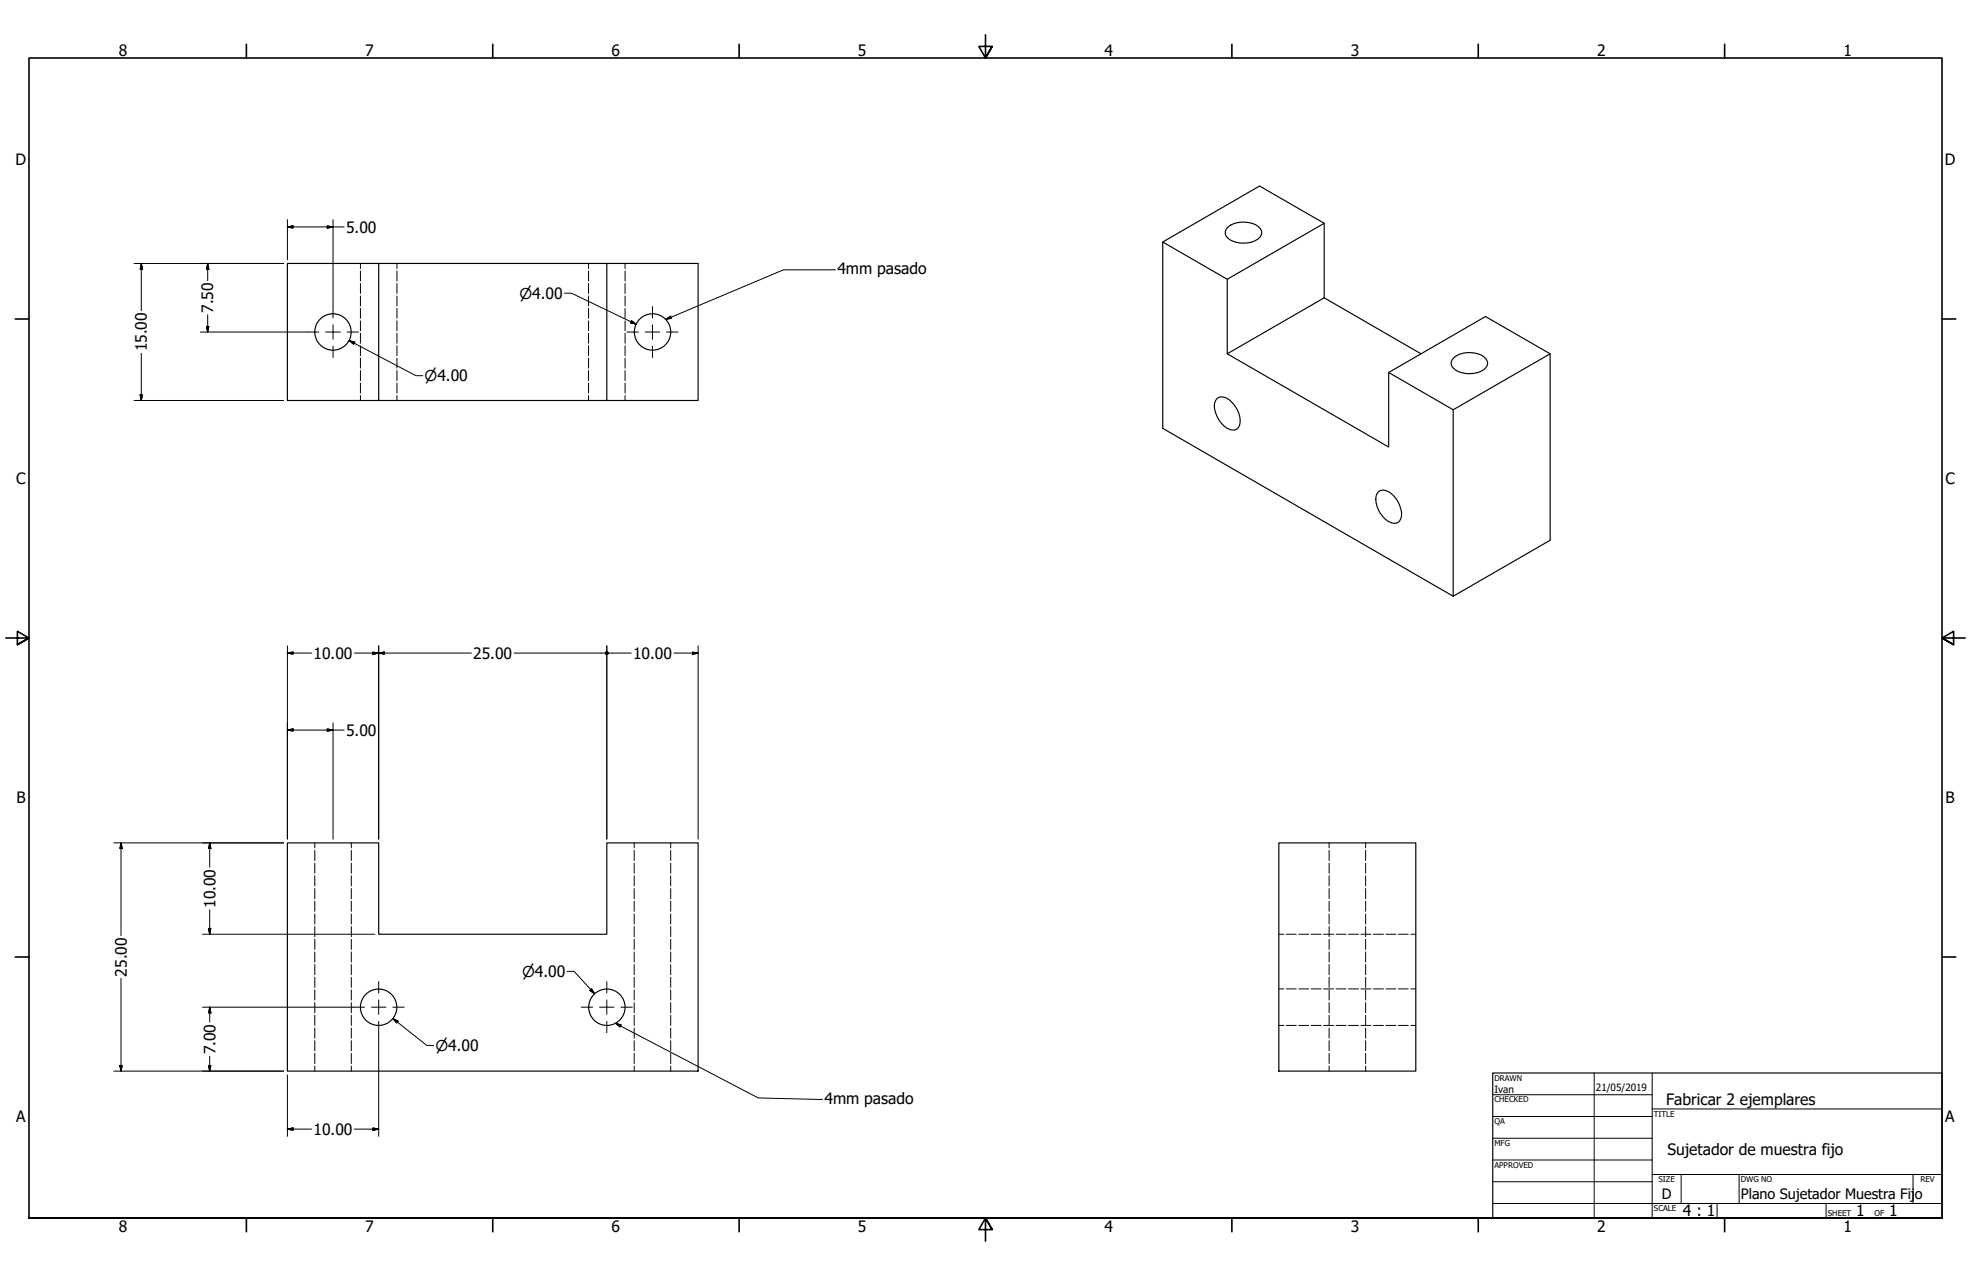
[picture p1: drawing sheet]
<svg xmlns="http://www.w3.org/2000/svg" width="864mm" height="559mm" viewBox="0 0 864 559" stroke-linecap="round" stroke-linejoin="round" font-family="sans-serif">
<!-- layer: Visible (ANSI) -->
<g fill="none" stroke="#000" stroke-width=".51">
<path d="M538.1 99.4a11.4 11.4 0 0 1 14.1 .7 3.6 3.6 0 0 1-2.4 5.4 11.7 11.7 0 0 1-12-1.4 3 3 0 0 1 .3-4.7zM580.2 97.8l-42.5 24.5-28.2-16.3M165.9 115.4v60h-40v-60h180v60h-40M265.9 115.4v60h-100M537.7 122.3v32.6l42.5-24.5M537.7 154.9l70.8 40.9v-32.7l42.4-24.5 28.3 16.3v81.7l-42.5 24.5v-81.6M622.6 154.9l-42.4-24.5v-32.6l-28.3-16.3-42.4 24.5v81.6l127.2 73.5M637.1 156.5a11.7 11.7 0 0 1 13.2-.2 3.2 3.2 0 0 1-.3 5.6 11.8 11.8 0 0 1-13.2-.6 3 3 0 0 1 .3-4.8zM679.2 154.9l-42.5 24.6-28.2-16.4M533.3 174.5a4.9 4.9 0 0 1 6.5 1.7 9.9 9.9 0 0 1 2.8 11.1 4.3 4.3 0 0 1-6.3-.8 12.3 12.3 0 0 1-4.1-10zM603.9 215.3a5 5 0 0 1 6.7 1.7 11.5 11.5 0 0 1 3.2 10.1 3.3 3.3 0 0 1-5.7 1.1 11.3 11.3 0 0 1-4.8-12zM125.9 369.1h40v40h100v-40h40v100h-180z"/>
<path d="M560.3 369.1h60v100h-60z"/>
<circle cx="145.9" cy="145.4" r="8"/>
<circle cx="285.9" cy="145.4" r="8"/>
<circle cx="165.9" cy="441.1" r="8"/>
<circle cx="265.9" cy="441.1" r="8"/>
</g>
<!-- layer: Hidden (ANSI) -->
<g fill="none" stroke="#000" stroke-width=".44">
<path d="M157.9 115.4v2.2M157.9 118.7v4.4M173.9 115.4v2.2M173.9 118.7v4.4M257.9 115.4v2.2M257.9 118.7v4.4M273.9 115.4v2.2M273.9 118.7v4.4M157.9 124.1v4.4M157.9 129.6v4.4M157.9 135.1v4.3M173.9 124.1v4.4"/>
<path d="M173.9 129.6v4.4M173.9 135.1v4.3M257.9 124.1v4.4M257.9 129.6v4.4M257.9 135.1v4.3M273.9 124.1v4.4M273.9 129.6v4.4M273.9 135.1v4.3M157.9 140.5v4.3M157.9 145.9v4.4M157.9 151.4v4.4M157.9 156.8v4.4"/>
<path d="M173.9 140.5v4.3M173.9 145.9v4.4M173.9 151.4v4.4M173.9 156.8v4.4M257.9 140.5v4.3M257.9 145.9v4.4M257.9 151.4v4.4M257.9 156.8v4.4M273.9 140.5v4.3M273.9 145.9v4.4M273.9 151.4v4.4M273.9 156.8v4.4"/>
<path d="M157.9 162.3v4.4M157.9 167.8v4.3M157.9 173.2v2.2M173.9 162.3v4.4M173.9 167.8v4.3M173.9 173.2v2.2M257.9 162.3v4.4M257.9 167.8v4.3M257.9 173.2v2.2M273.9 162.3v4.4M273.9 167.8v4.3M273.9 173.2v2.2"/>
<path d="M137.9 369.1v2.2M137.9 372.4v4.5M137.9 378v4.5M153.9 369.1v2.2M153.9 372.4v4.5M153.9 378v4.5M277.9 369.1v2.2M277.9 372.4v4.5M277.9 378v4.5M293.9 369.1v2.2M293.9 372.4v4.5M293.9 378v4.5"/>
<path d="M582.4 369.1v2.2M582.4 372.4v4.5M582.4 378v4.5M598.4 369.1v2.2M598.4 372.4v4.5M598.4 378v4.5M137.9 383.5v4.5M137.9 389.1v4.5M137.9 394.7v4.4M153.9 383.5v4.5M153.9 389.1v4.5M153.9 394.7v4.4"/>
<path d="M277.9 383.5v4.5M277.9 389.1v4.5M277.9 394.7v4.4M293.9 383.5v4.5M293.9 389.1v4.5M293.9 394.7v4.4M582.4 383.5v4.5M582.4 389.1v4.5M582.4 394.7v4.4M598.4 383.5v4.5M598.4 389.1v4.5M598.4 394.7v4.4"/>
<path d="M137.9 400.2v4.5M137.9 405.8v4.4M137.9 411.4v4.4M137.9 416.9v4.4M153.9 400.2v4.5M153.9 405.8v4.4M153.9 411.4v4.4M153.9 416.9v4.4M277.9 400.2v4.5M277.9 405.8v4.4M277.9 411.4v4.4M277.9 416.9v4.4"/>
<path d="M293.9 400.2v4.5M293.9 405.8v4.4M293.9 411.4v4.4M293.9 416.9v4.4M560.3 409.1h2.2M563.6 409.1h4.3M569.1 409.1h4.3M574.5 409.1h4.4M579.9 409.1h4.4M582.4 400.2v4.5M582.4 405.8v4.4M582.4 411.4v4.4"/>
<path d="M582.4 416.9v4.4M585.4 409.1h4.4M590.9 409.1h4.3M596.3 409.1h4.4M598.4 400.2v4.5M598.4 405.8v4.4M598.4 411.4v4.4M598.4 416.9v4.4M601.8 409.1h4.4M607.3 409.1h4.3M612.7 409.1h4.3M618.2 409.1h2.1"/>
<path d="M137.9 422.4v4.4M137.9 428v4.4M137.9 433.5v4.5M137.9 439.1v4.4M153.9 422.4v4.4M153.9 428v4.4M153.9 433.5v4.5M153.9 439.1v4.4M277.9 422.4v4.4M277.9 428v4.4M277.9 433.5v4.5M277.9 439.1v4.4"/>
<path d="M293.9 422.4v4.4M293.9 428v4.4M293.9 433.5v4.5M293.9 439.1v4.4M560.3 433.1h2.2M563.6 433.1h4.3M569.1 433.1h4.3M574.5 433.1h4.4M579.9 433.1h4.4M582.4 422.4v4.4M582.4 428v4.4M582.4 433.5v4.5"/>
<path d="M582.4 439.1v4.4M585.4 433.1h4.4M590.9 433.1h4.3M596.3 433.1h4.4M598.4 422.4v4.4M598.4 428v4.4M598.4 433.5v4.5M598.4 439.1v4.4M601.8 433.1h4.4M607.3 433.1h4.3M612.7 433.1h4.3M618.2 433.1h2.1"/>
<path d="M137.9 444.6v4.5M137.9 450.2v4.5M137.9 455.7v4.5M153.9 444.6v4.5M153.9 450.2v4.5M153.9 455.7v4.5M277.9 444.6v4.5M277.9 450.2v4.5M277.9 455.7v4.5M293.9 444.6v4.5M293.9 450.2v4.5M293.9 455.7v4.5"/>
<path d="M560.3 449.1h2.2M563.6 449.1h4.3M569.1 449.1h4.3M574.5 449.1h4.4M579.9 449.1h4.4M582.4 444.6v4.5M582.4 450.2v4.5M582.4 455.7v4.5M585.4 449.1h4.4M590.9 449.1h4.3M596.3 449.1h4.4M598.4 444.6v4.5"/>
<path d="M598.4 450.2v4.5M598.4 455.7v4.5M601.8 449.1h4.4M607.3 449.1h4.3M612.7 449.1h4.3M618.2 449.1h2.1M137.9 461.3v4.5M137.9 466.9v2.2M153.9 461.3v4.5M153.9 466.9v2.2M277.9 461.3v4.5M277.9 466.9v2.2"/>
<path d="M293.9 461.3v4.5M293.9 466.9v2.2M582.4 461.3v4.5M582.4 466.9v2.2M598.4 461.3v4.5M598.4 466.9v2.2"/>
</g>
<!-- layer: Border (ANSI) -->
<g fill="none" stroke="#000" stroke-width=".7">
<path d="M107.9 19.4v6M215.9 19.4v6M323.8 19.4v6M431.8 15.2v10.2l-2.9-5.1h5.8l-2.9 5.1 2.9-5.1M539.8 19.4v6M647.7 19.4v6M755.6 19.4v6M6.7 139.7h6M850.9 139.7h6M2.5 279.4h10.2l-5.1-2.9v5.8l5.1-2.9-5.1 2.9M861.1 279.4h-10.2l5.1-2.9v5.8l-5.1-2.9 5.1 2.9M6.7 419.1h6"/>
<path d="M850.9 419.1h6M12.7 533.4v-508h838.2v508h-838.2h838.2M107.9 533.4v6M215.9 533.4v6M323.8 533.4v6M434.7 538.5l-2.9-5.1 2.9 5.1h-5.8l2.9-5.1v10.2M539.8 533.4v6M647.7 533.4v6M755.6 533.4v6"/>
</g>
<!-- layer: Title (ANSI) -->
<g fill="none" stroke="#000" stroke-width=".44">
<path d="M654 479.4h69.9M698.5 469.9v63.5M723.9 469.9v63.5M654 488.9h69.9M654 498.5h69.9M723.9 485.6h127M654 508h69.9M654 517.5h69.9M723.9 514.3h127M736.6 514.3v12.7M762 514.3v12.7M838.2 514.3v12.7"/>
<path d="M654 527h196.9M752.3 527v6.4M800.1 527v6.4"/>
</g>
<path d="M654 469.9h196.9v63.5h-196.9z" fill="none" stroke="#000" stroke-width=".51"/>
<!-- layer: Dimension (ANSI) -->
<g fill="none" stroke="#000" stroke-width=".44">
<path d="M125.9 99.4l2.5-.5v1zM125.9 96.2v17.6M125.9 99.4h24.9M143.4 98.9l2.5 .5-2.5 .5zM145.9 96.2v38M58.7 115.4h65.6M61.9 115.4l.5 2.5h-1zM61.9 115.4v20.7M91 115.4l.5 2.5h-1zM91 115.4v7.5M91 137.9v7.5M247.3 128.4h3.1l28.3 13.6"/>
<path d="M61.9 154.7v20.7M87.8 145.4h46.9M90.5 142.9h1l-.5 2.5zM153 149.2l2.4 .7-.5 .8zM153 149.2l29.2 15.3h3M276.7 140.4l2 1.6-2.5-.6zM58.7 175.4h65.6M61.4 172.9h1l-.5 2.5zM125.9 286l2.5-.4v.9zM125.9 286h10.6M125.9 282.8v84.7M155.3 286h51.3"/>
<path d="M163.4 285.6l2.5 .4-2.5 .5zM165.9 286l2.5-.4v.9zM165.9 282.8v84.7M225.2 286h40.1M265.9 282.8v84.7M266.5 286h10M295.3 286h10.6M303.4 285.6l2.5 .4-2.5 .5zM305.9 282.8v84.7M125.9 319.7l2.5-.5v1zM125.9 319.7h24.9M143.4 319.2l2.5 .5-2.5 .5z"/>
<path d="M145.9 316.5v51M49.8 369.1h74.5M53 369.1l.5 2.5h-1zM53 369.1v40.7M91.9 369.1l.5 2.5h-1zM91.9 369.1v10.6M91.9 398.5v10.6M88.7 409.1h75.6M91.4 406.6h1l-.5 2.5zM53 428.4v40.7M248.5 425.4h3l9 9.8M258.4 433.7l.8-.7 1.3 2.2z"/>
<path d="M88.7 441.1h66M91.9 441.1l.5 2.5h-1zM91.9 441.1v6.5M165.9 452.2v45.4M172.1 446.1l2.3 1.1-.6 .8zM172.1 446.1l14.9 11.7h3M49.8 469.1h74.5M52.5 466.6h1l-.5 2.5zM91.4 466.6h1l-.5 2.5zM91.9 462.6v6.5M125.9 470.7v26.9M125.9 494.5l2.5-.5v1z"/>
<path d="M125.9 494.5h10.6M155.3 494.5h10.6M163.4 494l2.5 .5-2.5 .5z"/>
</g>
<g fill="#000" stroke="#000" stroke-width=".44">
<path d="M125.9 99.4l2.5-.5zM125.9 99.4l2.5-.5v1zM143.4 99.9l2.5-.5zM143.4 98.9l2.5 .5-2.5 .5zM61.9 115.4l.5 2.5zM61.9 115.4l.5 2.5h-1zM91 115.4l.5 2.5zM91 115.4l.5 2.5h-1zM90.5 142.9l.5 2.5zM90.5 142.9h1l-.5 2.5zM153 149.2l2.4 .7zM153 149.2l2.4 .7-.5 .8z"/>
<path d="M276.2 141.4l2.5 .6zM276.7 140.4l2 1.6-2.5-.6zM61.4 172.9l.5 2.5zM61.4 172.9h1l-.5 2.5zM125.9 286l2.5-.4zM125.9 286l2.5-.4v.9zM163.4 286.5l2.5-.5zM163.4 285.6l2.5 .4-2.5 .5zM165.9 286l2.5-.4zM165.9 286l2.5-.4v.9zM265.3 286l.6 .6zM265.3 286l1 .4-.4 .2z"/>
<path d="M265.3 286h1.2l-.2 .4zM265.3 286l1-.4 .2 .4zM265.9 285.4l.4 .2-1 .4zM265.4 285.6l.5-.2-.6 .6zM265.4 285.6l-.1 .4zM265.9 285.4l.6 .6zM265.4 285.6l.5-.2 .6 .6zM265.4 285.6l1.1 .4h-1.2zM265.3 286h1.2l-1.1 .4zM265.4 286.4l1.1-.4-.6 .6zM265.9 286.6l.6-.6zM266.5 286l-.2 .4z"/>
<path d="M303.4 286.5l2.5-.5zM303.4 285.6l2.5 .4-2.5 .5zM125.9 319.7l2.5-.5zM125.9 319.7l2.5-.5v1zM143.4 320.2l2.5-.5zM143.4 319.2l2.5 .5-2.5 .5zM53 369.1l.5 2.5zM53 369.1l.5 2.5h-1zM91.9 369.1l.5 2.5zM91.9 369.1l.5 2.5h-1zM91.4 406.6l.5 2.5zM91.4 406.6h1l-.5 2.5z"/>
<path d="M258.4 433.7l2.1 1.5zM258.4 433.7l.8-.7 1.3 2.2zM91.9 441.1l.5 2.5zM91.9 441.1l.5 2.5h-1zM172.1 446.1l2.3 1.1zM172.1 446.1l2.3 1.1-.6 .8zM52.5 466.6l.5 2.5zM52.5 466.6h1l-.5 2.5zM91.4 466.6l.5 2.5zM91.4 466.6h1l-.5 2.5zM125.9 494.5l2.5-.5zM125.9 494.5l2.5-.5v1z"/>
<path d="M163.4 495l2.5-.5zM163.4 494l2.5 .5-2.5 .5z"/>
</g>
<!-- layer: Center Mark (ANSI) -->
<g fill="none" stroke="#000" stroke-width=".44">
<path d="M145.9 134.2v5.1M285.9 134.2v5.1M134.7 145.4h5M142.7 145.4h6.4M145.9 142.2v6.4M145.9 151.6v5M152.1 145.4h5M274.7 145.4h5M282.7 145.4h6.4M285.9 142.2v6.4M285.9 151.6v5M292.1 145.4h5"/>
<path d="M165.9 429.9v5M165.9 437.9v6.3M265.9 429.9v5M265.9 437.9v6.3M154.7 441.1h5M162.8 441.1h6.3M165.9 447.3v4.9M172.1 441.1h5M254.7 441.1h5M262.7 441.1h6.3M265.9 447.3v4.9M272.1 441.1h5"/>
</g>
<!-- layer: Symbol (ANSI) -->
<path d="M366.1 118.2h-22.8l-51.6 21.7M291.7 139.9l2.1-1.4 .4 .9zM269.7 448.1l2.4 .8-.4 .9zM269.7 448.1l62.5 32.7 28.2 .7" fill="none" stroke="#000" stroke-width=".44"/>
<path d="M291.7 139.9l2.1-1.4zM291.7 139.9l2.1-1.4 .4 .9zM269.7 448.1l2.4 .8zM269.7 448.1l2.4 .8-.4 .9z" fill="#000" stroke="#000" stroke-width=".44"/>
<g font-size="6.9">
<text x="52.1" y="24.4">8</text>
<text x="160" y="24.4">7</text>
<text x="268" y="24.4">6</text>
<text x="375.9" y="24.4">5</text>
<text x="483.9" y="24.4">4</text>
<text x="591.8" y="24.4">3</text>
<text x="699.8" y="24.4">2</text>
<text x="807.7" y="24.4">1</text>
<text x="6.9" y="72.3">D</text>
<text x="852.1" y="72.3">D</text>
<text x="151.6" y="101.9">5.00</text>
<text x="366.9" y="120.1">4mm pasado</text>
<text x="93.5" y="137.1" transform="rotate(-90 93.5 137.1)">7.50</text>
<text x="64.4" y="153.9" transform="rotate(-90 64.4 153.9)">15.00</text>
<text x="7.1" y="212">C</text>
<text x="852.4" y="212">C</text>
<text x="137.4" y="288.5">10.00</text>
<text x="207.3" y="288.5">25.00</text>
<text x="277.4" y="288.5">10.00</text>
<text x="151.6" y="322.2">5.00</text>
<text x="7.2" y="351.7">B</text>
<text x="852.4" y="351.7">B</text>
<text x="94.4" y="397.6" transform="rotate(-90 94.4 397.6)">10.00</text>
<text x="55.6" y="427.7" transform="rotate(-90 55.6 427.7)">25.00</text>
<text x="94.4" y="461.8" transform="rotate(-90 94.4 461.8)">7.00</text>
<text x="361.3" y="483.4">4mm pasado</text>
<text x="730" y="484.1">Fabricar 2 ejemplares</text>
<text x="7.1" y="491.4">A</text>
<text x="852.3" y="491.4">A</text>
<text x="137.4" y="497">10.00</text>
<text x="730.6" y="505.7">Sujetador de muestra fijo</text>
<text x="737.4" y="532.6">4 : 1</text>
<text x="813.2" y="532.6">1</text>
<text x="827.8" y="532.6">1</text>
<text x="52.1" y="539.4">8</text>
<text x="160" y="539.4">7</text>
<text x="268" y="539.4">6</text>
<text x="375.9" y="539.4">5</text>
<text x="483.9" y="539.4">4</text>
<text x="591.8" y="539.4">3</text>
<text x="699.8" y="539.4">2</text>
<text x="807.7" y="539.4">1</text>
</g>
<g font-size="6.5">
<text x="227.6" y="130.8">⌀4.00</text>
<text x="186.1" y="166.9">⌀4.00</text>
<text x="228.8" y="427.8">⌀4.00</text>
<text x="190.8" y="460.2">⌀4.00</text>
</g>
<g font-size="6.3">
<text x="728.1" y="524.9">D</text>
<text x="762.8" y="525">Plano Sujetador Muestra Fij</text>
<text x="839" y="525">o</text>
</g>
<g font-size="4.4">
<text x="654.8" y="478.6">Ivan</text>
<text x="699.3" y="478">21/05/2019</text>
</g>
<g font-size="3.5">
<text x="654.8" y="473.2">DRAWN</text>
<text x="654.8" y="482.8">CHECKED</text>
<text x="724.7" y="488.9">TITLE</text>
<text x="654.8" y="492.3">QA</text>
<text x="654.8" y="501.8">MFG</text>
<text x="654.8" y="511.4">APPROVED</text>
<text x="726.7" y="517.7">SIZE</text>
<text x="762.8" y="517.7">DWG NO</text>
<text x="841.4" y="517.7">REV</text>
<text x="724.7" y="530.4">SCALE</text>
<text x="800.9" y="532.6">SHEET</text>
<text x="821.3" y="532.6">OF</text>
</g>
</svg>
